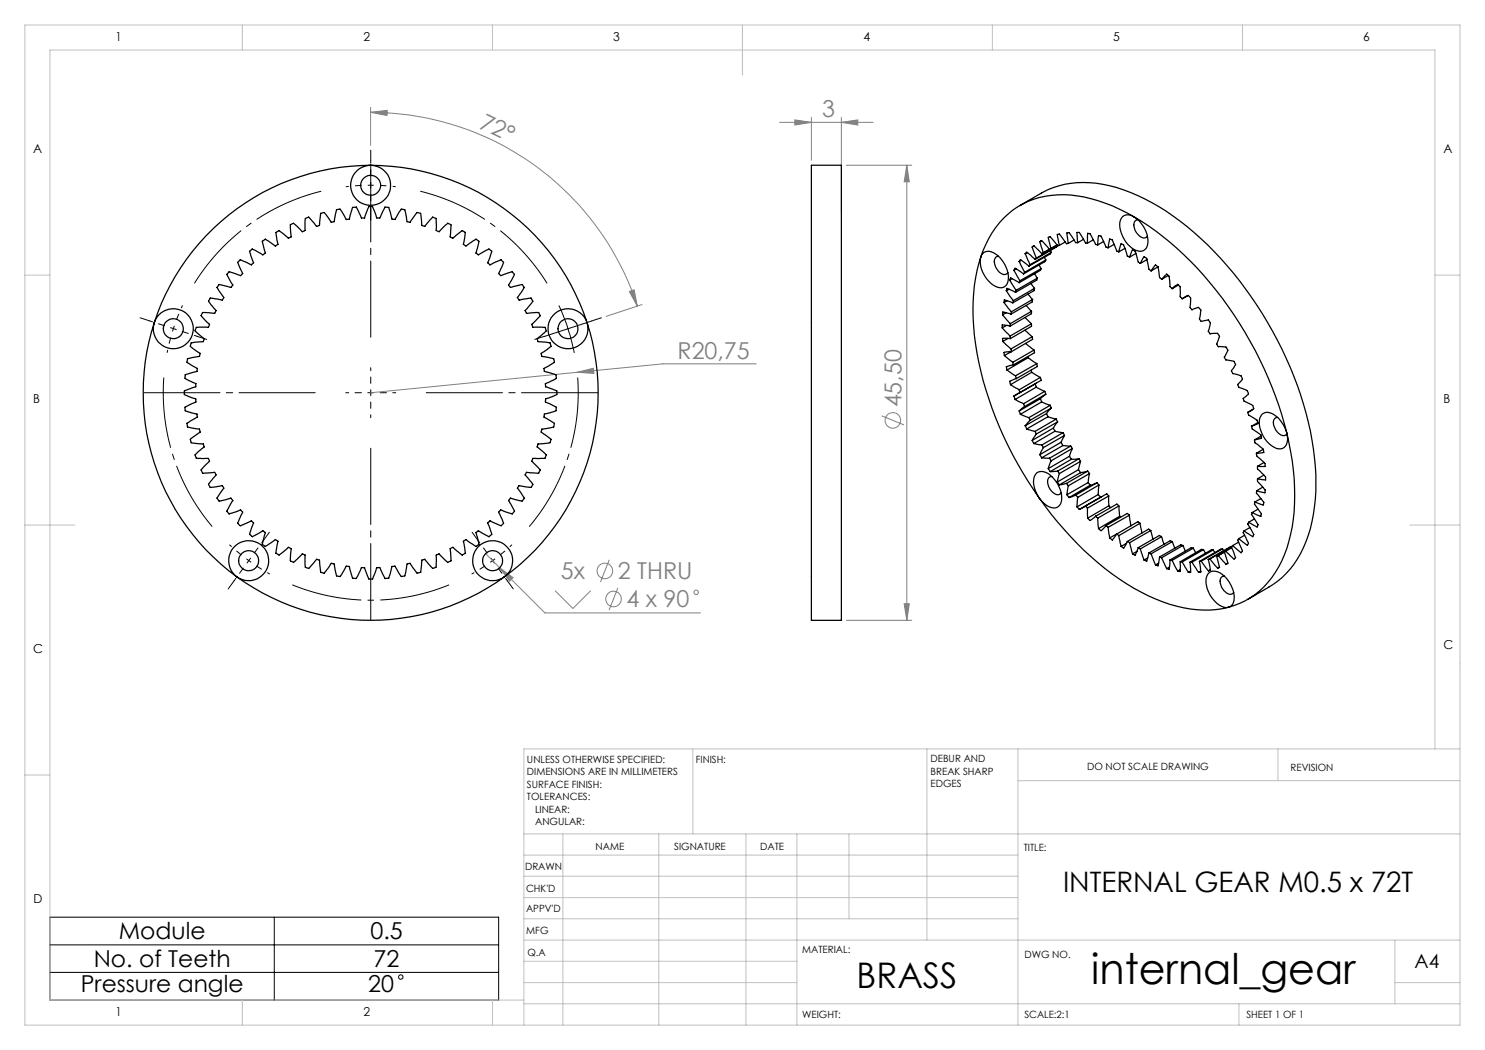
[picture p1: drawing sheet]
<svg xmlns="http://www.w3.org/2000/svg" width="297mm" height="210mm" viewBox="0 0 297 210" stroke-linecap="round" stroke-linejoin="round" font-family="sans-serif">
<g fill="none" stroke="#808080" stroke-width=".2">
<path d="M74.1 22.5l3.3-.4v1zM74.1 22.5a56.1 56.1 0 0 1 53.4 38.7M74.1 21.5v7.6M155.9 24.5h18.7M159 24l3.3 .5-3.3 .5zM162.3 23.5v8.6M168.3 24.5l3.3-.5v1zM168.3 23.5v18.9M169.3 33h13.1M181.4 33l.5 3.4h-1.1zM181.4 33v91.1M125.9 58.3l.9-.3 .7 3.2z"/>
<path d="M115.4 74.5l3.3-.8 .1 1zM115.4 74.5l-41.3 4.1M128.4 60.9l-7.2 2.4M151.2 72.8h-18.6l-17.2 1.7M176.4 83.2l4.4 1.8M97.1 110.7l11.9 11.9h31.1M99.9 113.6l2.7 1.9-.7 .7zM111 118.1l3.6 3.6 3.5-3.6M121.8 112l-1.7 4.4M123.6 117.6l-1.8 4.4M169.3 124.1h13.1M180.8 120.7h1.1l-.5 3.4z"/>
<circle cx="178.6" cy="84.1" r="1.55"/>
<circle cx="121" cy="114.2" r="1.55"/>
<circle cx="122.7" cy="119.8" r="1.55"/>
<circle cx="139.2" cy="118.5" r=".45"/>
</g>
<g fill="none" stroke="#000" stroke-width=".2">
<path d="M111.8 61.1a42.3 42.3 0 0 1 3.1 9.5M118.4 64.2l-9.6 3.1M10 183.4h89.7v16.6h-89.7zM10 189h89.7M10 194.5h89.7M54.9 183.4v16.6"/>
<circle cx="80.2" cy="195.4" r=".45"/>
</g>
<path d="M74.1 37l-4.9 .3M74.1 37l5 .3M34.7 65.7l-1.3 4.9M34.7 65.7l1.8-4.6M49.8 112.1l4.2 2.7M49.8 112.1l-3.9-3.2M98.5 112.1l3.9-3.2M98.5 112.1l-4.2 2.7" fill="none" stroke="#000" stroke-width=".2" stroke-dasharray="15.2 1.3 1.3 1.3" stroke-dashoffset="14.6" stroke-linecap="butt"/>
<path d="M64.2 38.2a41.5 41.5 0 0 0-25.3 18.5M109.4 56.7a41.5 41.5 0 0 0-25.3-18.5M32.8 75.5a41.5 41.5 0 0 0 9.6 29.8M58.5 117a41.5 41.5 0 0 0 31.3 0M105.8 105.3a41.5 41.5 0 0 0 9.7-29.8" fill="none" stroke="#000" stroke-width=".2" stroke-dasharray="15.2 1.3 1.3 1.3" stroke-dashoffset="1.1" stroke-linecap="butt"/>
<path d="M74.1 32v-2M74.1 42v2M29.9 64.2l-1.9-.6M39.4 67.3l1.9 .6M108.9 67.3l-1.9 .6M118.4 64.2l1.9-.6M46.8 116.2l-1.2 1.6M52.7 108.1l1.2-1.6M95.6 108.1l-1.2-1.6M101.5 116.2l1.2 1.6" fill="none" stroke="#000" stroke-width=".2" stroke-dasharray="15.2 1.3 1.3 1.3"/>
<path d="M74.1 37v-5M74.1 37v5M34.7 65.7l-4.8-1.5M34.7 65.7l4.7 1.6M74.1 78.5v-5M74.1 78.5h-5M74.1 78.5v5M74.1 78.5h5M49.8 112.1l-3 4.1M49.8 112.1l2.9-4M98.5 112.1l3 4.1M98.5 112.1l-2.9-4" fill="none" stroke="#000" stroke-width=".2" stroke-dasharray="15.2 1.3 1.3 1.3" stroke-dashoffset="14.6"/>
<path d="M64.1 78.5h-36.5M74.1 68.5v-36.5M84.1 78.5h36.5M74.1 88.5v36.5" fill="none" stroke="#000" stroke-width=".2" stroke-dasharray="15.2 1.3 1.3 1.3" stroke-dashoffset="-1.1"/>
<g fill="none" stroke="#c0c0c0" stroke-width=".2">
<path d="M5 5h287v200h-287zM48.5 5v5M98.5 5v5M148.5 5v10M198.5 5v5M248.5 5v5M5 55h5M287 55h5M5 105h10M282 105h10M5 155h5M138.6 149.8v17"/>
<path d="M185.4 149.8v38.2M203.6 149.8v55.2M203.6 156.1h88.4M255.6 149.8v6.3M287 149.8v-139.8h-277v190h94.8M292 149.8h-187.2v55.2M104.8 166.8h187.2M104.8 179.5h98.8M104.8 175.3h98.8M104.8 171h98.8M112.6 166.8v38.2M131.8 166.8v38.2"/>
<path d="M149.2 166.8v38.2M159.4 166.8v38.2M169.8 166.8v17M104.8 183.8h98.8M104.8 196.5h54.6M104.8 192.3h54.6M104.8 188h187.2M279 196.5h13M279 188v12.8M48.5 200v5M98.5 200v5M104.8 200.8h187.2"/>
<path d="M247.8 200.8v4.2"/>
</g>
<g fill="#808080">
<path d="M125.9 58.3l.9-.3 .7 3.2zM74.1 22.5l3.3-.4v1z"/>
<path d="M115.4 74.5l3.4 .2-.1-1zM99.9 113.6l2 2.6 .7-.7z"/>
<path d="M181.4 33l.5 3.4h-1.1zM180.8 120.7h1.1l-.5 3.4z"/>
<path d="M159 24l3.3 .5-3.3 .5zM168.3 24.5l3.3-.5v1z"/>
</g>
<g fill="none" stroke="#000" stroke-width=".25">
<path d="M74.1 33a45.6 45.6 0 0 1 43.3 31.5M74.1 33a45.5 45.5 0 0 0-43.2 31.5M162.3 33h6v91.1h-6zM47.9 52.1l.1-.1 2.3 1 .1-.1a.55 .55 0 0 0 .1-.9l-.4-1.2a.69 .69 0 0 1 .3-1l.6 .3 1.6 .9 .5-.4-.6-2.3 .6-.5 2 1.4 .1-.1 .4-.2-.4-2.4 .6-.4 1.9 1.6 .5-.3-.1-2.5 .6-.2 1.8 1.6 .5-.2v-1.8l.1-.6 .1-.1 .5-.2 1.6 1.9 .6-.2 .2-2.4 .7-.2 1.5 2 .6-.2 .4-2.4 .7-.1 1.3 2.1h.3l.3-.1 .6-2.3 .8-.1 1 2.2h.6l.9-2.3h.7l.9 2.3h.6l1-2.2 .8 .1 .6 2.3 .6 .1 .7-1.3 .6-.8h.1l.6 .1 .4 2.4 .6 .2 1.5-2 .6 .2 .2 2.4h.2l.4 .2 1.6-1.9 .7 .3v2.4l.6 .2 1.7-1.6 .7 .3-.2 2.4 .6 .3 1.6-1.4a.62 .62 0 0 1 .8 .2l-.3 2.4 .5 .3 2-1.4 .6 .5-.6 2.3 .5 .4 2.1-1.2 .6 .5-.9 2.3 .1 .1 .4 .3 2.2-1 .5 .5-1 2.2 .4 .4 2.3-.7 .4 .3 .1 .2-1.2 2.2 .4 .4 2.4-.5 .3 .5-1.3 2 .3 .5 2.4-.4 .4 .6-1.6 1.9 .3 .6 2.4-.2 .4 .6-1.7 1.8 .2 .6h2.4l.1 .3 .2 .4-1.9 1.6 .2 .5 2.4 .3 .2 .7-2 1.5 .2 .5 2.4 .5 .1 .7-2.1 1.2v.1l.1 .5 2.3 .7 .1 .7-2.2 1v.3v.4l2.3 .8v.7l-2.3 .9v.6l2.2 1-.1 .8-2.3 .6-.1 .5v.1l2.1 1.3-.2 .7-2.3 .4-.2 .6 2 1.5-.2 .6-2.4 .3-.2 .6 1.9 1.6-.2 .4-.1 .2-.3 .1h-2.1l-.2 .5 1.6 1.9-.3 .5-2.4-.1-.1 .1-.2 .4 1.2 1.4 .3 .6-.3 .5-2.4-.4-.1 .2-.2 .3 1.3 2-.4 .6-2.3-.6-.4 .4 1.2 2.2-.5 .6-2.2-.8-.5 .4 1 2.3-.5 .5-2.3-1-.4 .4 .9 2.3-.6 .4-2.2-1.1-.4 .3 .6 2.4-.6 .4-2-1.4-.5 .3 .4 2.5-.6 .3-.3-.2-1.6-1.3-.6 .2 .2 2.5-.7 .3-1.7-1.7-.6 .2v2.4l-.7 .3-1.6-1.8-.5 .1-.3 2.5-.7 .1-1.4-1.9-.5 .1-.5 2.4-.5 .1h-.2l-1.3-2.1-.6 .1-.6 2.3-.3 .1h-.5l-1-2.2-.6 .1-.9 2.2h-.7l-.9-2.2-.6-.1-1 2.2-.8-.1-.6-2.3-.6-.1-.8 1.3a.79 .79 0 0 1-1.2 .7l-.4-2.4h-.2a.51 .51 0 0 0-.8 .4l-.7 1a.61 .61 0 0 1-1 .3h-.1l-.2-2.5-.6-.1-1.6 1.8-.3-.1-.3-.2-.1-2.4-.5-.2-1.8 1.7-.6-.3 .1-2.5-.5-.2-1.9 1.5-.6-.3 .3-2.5-.4-.3-2 1.4-.6-.4 .5-2.4-.4-.4-2.2 1.2-.5-.4 .8-2.3-.4-.4-2 .8a.63 .63 0 0 1-.7-.3l.9-2.3-.4-.4-2.3 .7-.4-.5 1.2-2.1-.4-.5-2.4 .6-.4-.6 1.4-2-.2-.2-.1-.3-2.4 .4-.4-.6 1.5-1.9-.2-.4-.1-.1-2.4 .1-.3-.6 1.7-1.8-.2-.5-2.4-.1-.2-.5-.1-.1 .7-.7 1.2-.9-.2-.6-2.5-.3-.1-.6 1.9-1.5-.1-.6-2.4-.4-.1-.7 2.1-1.3-.1-.6-2.4-.6v-.8l2.2-1v-.6l-2.3-.9v-.7l2.3-.8v-.7l-1.9-.9-.3-.1v-.4v-.3l2.4-.7 .1-.6-2.1-1.2 .1-.8 2.4-.4 .1-.6-1.9-1.4 .1-.7 2.5-.3 .2-.5-1.9-1.6 .3-.7h2.4l.2-.6-1.7-1.8 .3-.6 2.4 .2 .3-.6-1.5-1.9 .4-.6 2.4 .4 .2-.4-1.3-2.1 .4-.6 2.4 .6 .4-.5-1.2-2.1 .2-.3 .2-.2 2.3 .7 .4-.4-1-2.2zM196.2 51.4a40.3 40.3 0 0 0-.4 21.1 74.2 74.2 0 0 0 12.1 27.1M196.6 50.7a2.12 2.12 0 0 1 2.9 .4 5.4 5.4 0 0 1 1.9 5.7 1.78 1.78 0 0 1-2.8 .2 5.5 5.5 0 0 1-2.3-6zM199.7 51.3a1.13 1.13 0 0 0-.7 1.7 2.23 2.23 0 0 0 2.1 1.9l.5-.4M201.3 58.2l.1-.5 1.7 .8M201.3 58.2l1.4 1.9M201.8 57.8l-.5 .4M201.9 56l.2-.4 1.7 .9M201.9 56l1.3 2.1"/>
<path d="M202.4 55.7l-.5 .3M202.8 54.1l.2-.5 1.7 1.2M202.8 54.1l1.2 2.1M203.2 58.1l-.1 .4M203.2 53.8l-.4 .3M203.8 52.3l.3-.4 1.7 1.3M203.8 52.3l1.1 2.2M204 56.2l-.2 .3M204 41.1l4.3-2.5a18.9 18.9 0 0 1 15-1.1 46.3 46.3 0 0 1 19.5 12.8 74.7 74.7 0 0 1 19.9 39.5 36.9 36.9 0 0 1-1.5 18.5 17.3 17.3 0 0 1-7.4 9.1l-4.3 2.5M204.3 52.1l-.5 .2M204.9 54.5l-.2 .3M205 50.8l.4-.4 1.6 1.5"/>
<path d="M205 50.8l1 2.1M205.5 50.5l-.5 .3M205.6 58.8l.9 1.1M206 52.9l-.2 .3M206.2 56.7l.7 1M206.4 49.4l.4-.2 1.6 1.6M206.4 49.4l.9 2.2M206.5 59.9l-.1 .5-4.2 2.4M206.5 59.9l-4.2 2.5M206.8 49.2l-.4 .2M206.9 54.7l.6 .9M206.9 57.7l-.1 .4-4.2 2.5"/>
<path d="M206.9 57.7l-4.2 2.4M207.3 51.6l-.3 .3M207.5 55.6l-.1 .4-4.3 2.5M207.5 55.6l-4.3 2.5M207.8 53l.4 .7M208 48.3l.7 2.2M208.2 53.7l-.1 .4-4.3 2.4M208.2 53.7l-4.2 2.5M208.3 48.1l1.6 1.7M208.3 48.1l-.3 .2M208.7 50.5l-.3 .3M208.9 51.5l.3 .5"/>
<path d="M209.2 52l-.2 .3-4.3 2.5M209.2 52l-4.3 2.5M209.9 49.8l-1.2 .7M210.1 50.1l.2 .4M210.2 49.7l-.3 .1M210.2 49.7l1.2-.7-3 1.8M210.3 50.5l-.3 .3-4.2 2.4M210.3 50.5l-4.3 2.4M211.5 49.1v.1M211.5 49.2l-1.5-1.9-.3 .1v.4l.5 1.9M211.5 49.2l-4.5 2.7M211.5 49.2l-4.2 2.4"/>
<path d="M211.9 49.1l-.4 .1M213 48.4l-1.1 .7M213.7 48.7h-.4l-1.5-1.9-.3 .1 .4 2.2M214.8 48l-1.1 .7M215.5 48.5l-.1-2h.5l1.2 2.1h.4M215.5 48.5h-.3l-1.4-2h-.2l-.2 .1v.2l.3 1.9M216.7 47.9l-1.2 .6M217.5 48.6v-1.9h.1a.64 .64 0 0 1 .7 .6l.8 1.6 .4 .1M218.7 48l-1.2 .6M219.5 49l.2-1.9 .2 .1a.8 .8 0 0 1 .7 .8l.6 1.4 .4 .2M220.7 48.3l-1.2 .7M221.6 49.6l.3-1.8h.2a.78 .78 0 0 1 .6 .7l.6 1.7 .5 .2"/>
<path d="M222.8 48.9l-1.2 .7M223.8 50.4l.4-1.7 .5 .3 .5 1.4a1.05 1.05 0 0 0 .7 1M224.6 43.3a2.03 2.03 0 0 1 2.6 .3 5.6 5.6 0 0 1 2.2 5.7 1.68 1.68 0 0 1-2.6 .6 6.1 6.1 0 0 1-2.8-5.6zM225 49.7l-1.2 .7M225.9 51.4l.5-1.3 .1-.2 .2 .1a.98 .98 0 0 1 .6 1l.3 1.4 .5 .3M226.8 43.3a65.4 65.4 0 0 1 23.2 25 74.3 74.3 0 0 1 7.4 18.4M226.8 43.3a28.9 28.9 0 0 0-15.3-4.3 15.9 15.9 0 0 0-14.3 9.8l-1 2.6M227.2 50.7l-1.3 .7M227.6 43.9a1.11 1.11 0 0 0-.7 1.8 2.41 2.41 0 0 0 2.1 1.9l.5-.4M228.1 52.7l.7-1.3 .3 .2a1.84 1.84 0 0 1 .5 1.4 1.13 1.13 0 0 0 .6 1.2M229.4 51.9l-1.3 .8M231.6 53.4l.2 1.3a1.12 1.12 0 0 0 .5 1.2"/>
<path d="M231.6 53.4l-.5-.4-.9 1.2M231.6 53.4l-1.4 .8M232.3 55.9l.8-.8a.36 .36 0 0 1 .3-.2 .36 .36 0 0 1 .3 .3l.3 2.1 .4 .4M233.6 55.1l-1.3 .8M234.4 57.7l1.1-.8 .2 .1a.9 .9 0 0 1 .3 1.1l.1 .5a.99 .99 0 0 0 .3 1.2M235.7 57l-1.3 .7M236.4 59.8l.8-.5a.46 .46 0 0 1 .5-.2 .46 .46 0 0 1 .3 .4l.1 1.3a.9 .9 0 0 0 .3 1.2l.5-.3a.74 .74 0 0 1 1.1 .1l.2 .2-.1 .7a1.41 1.41 0 0 0 0 1.4l.1 .2 .9-.2a.56 .56 0 0 1 .9 .3l.1 .2-.2 1a.68 .68 0 0 0-.1 .9 .68 .68 0 0 0 .9 .2 .85 .85 0 0 1 1 .3 .85 .85 0 0 1-.1 1.1 .76 .76 0 0 0-.1 1 .76 .76 0 0 0 .9 .2 .84 .84 0 0 1 1 .4 .84 .84 0 0 1-.1 1.1l-.2 .1a.67 .67 0 0 0-.1 .8 .67 .67 0 0 0 .8 .4 1.04 1.04 0 0 1 1.1 .5l.1 .1a1.03 1.03 0 0 1-.5 1.2l-.2 .2 .1 .3a.65 .65 0 0 0 .8 .5 1.3 1.3 0 0 1 1.2 .6v.1a.81 .81 0 0 1-.5 .9l-.1 .2a.51 .51 0 0 0 .2 .8l.4 .2a1.54 1.54 0 0 1 1.2 .7v.1a.73 .73 0 0 1-.5 .9 .51 .51 0 0 0-.4 .4 .51 .51 0 0 0 .3 .5l.4 .2a1.5 1.5 0 0 1 1.2 .9l.1 .1a.7 .7 0 0 1-.7 .7l-.4 .3M237.5 59.2l-1.1 .6M30.9 64.5a45.5 45.5 0 0 0 16.5 50.9M117.4 64.5a45.5 45.5 0 0 1-16.5 50.9M200.4 65.6l1.6 1.6M200.5 63l1.6 1.7"/>
<path d="M200.6 68.3l1.6 1.5M200.8 60.5l.1-.5 1.7 .6M200.8 60.5l1.5 1.9M200.9 71.1l1.7 1.4M201.3 62.5l-.8 .5M201.3 65.1l-.9 .5M201.4 74l1.7 1.2M201.4 60.1l-.6 .4M201.6 67.7l-1 .6M202 65.2l-1.6-.2v.6M202 67.2l.1 .5M202.1 64.7l-.1 .5"/>
<path d="M202.1 67.7h-1.2a.35 .35 0 0 0-.4 .1 .35 .35 0 0 0 .1 .4v.1M202.1 76.9l1.7 1.1M202.2 62.8l-1.6-.4-.1 .6M202.2 69.8l.1 .5M202.2 70.3l-1.3 .8M202.3 62.4l-.1 .4M202.3 70.3l-1.1 .1a.38 .38 0 0 0-.4 .2 .38 .38 0 0 0 .1 .4v.1M202.6 72.5l.1 .5M202.7 60.1l-.1 .5M202.7 73l-.9 .2a.4 .4 0 0 0-.5 .2 .4 .4 0 0 0 .1 .4v.2M202.8 79.2l.2 .7M203 79.9l1.7 .8"/>
<path d="M203.1 75.2l.1 .5M203.2 75.7l-.8 .4a.52 .52 0 0 0-.4 .3 .52 .52 0 0 0 .1 .5M203.8 78l.2 .5M204 78.5l-1.2 .7M205 63.5l1.3 1.3M205 66l1.4 1.3M205.1 68.7l1.7 1.3M205.2 61.1l1.1 1.2M205.6 71.3v.2M205.6 71.5l1.8 1.2M205.6 71.5l-4.2 2.5M206.2 74l.1 .5"/>
<path d="M206.3 64.8v.5l-4.2 2.4M206.3 64.8l-4.3 2.4M206.3 62.3v.5l-4.3 2.4M206.3 62.3l-4.2 2.4M206.3 74.5l1.8 1M206.3 74.5l-4.2 2.4M206.4 67.3l.1 .6-4.2 2.4M206.4 67.3l-4.2 2.5M206.8 70l.1 .5-4.2 2.5M206.8 70l-4.2 2.5M207 76.8l.3 .6M207 76.8l-4.2 2.4"/>
<path d="M207.2 76.7l-.2 .1M207.3 77.4l1.7 .9M207.3 77.4l-4.3 2.5M207.4 72.7l.1 .6-4.3 2.4M207.4 72.7l-4.3 2.5M208.1 75.5l.1 .6-4.2 2.4M208.1 79.8l.2 .6M208.1 75.5l-4.3 2.5M208.1 79.8l-4.3 2.4M209 78.3l.2 .5M209 78.3l-4.3 2.4M209.2 78.8l-1.1 1"/>
<path d="M209.2 78.8l-4.3 2.5M203.8 82.2l.3 .7M204.1 82.9l1.7 .6M204.7 80.7l.2 .6M204.9 81.3l-1.1 .9M205 85.2l.4 .6M205.4 85.8l1.6 .5M205.8 83.5l.2 .6M206 84.1l-1 1.1M206.4 88.1l.4 .6M206.8 88.7l1.6 .3M207 86.3l.3 .5"/>
<path d="M207.3 86.8l-.9 1.3M207.4 94.6a2.46 2.46 0 0 1 3 .8 5.5 5.5 0 0 1 1.7 5.3 1.71 1.71 0 0 1-2.7 .5 5.9 5.9 0 0 1-2.6-5.6zM207.9 99.6a59.4 59.4 0 0 0 21.8 19.6 23.6 23.6 0 0 0 16 2.3M208 90.9l.3 .7M208.3 91.6h1.6M208.3 80.4l1.7 .7M208.3 80.4l-4.2 2.5M208.4 89l.3 .5M208.7 89.5l-.7 1.4M209.3 82.7l.3 .7M209.3 82.7l-4.3 2.5M209.6 83.4l1.6 .4"/>
<path d="M209.6 83.4l-4.2 2.4M209.7 93.7l.3 .6M209.9 91.6l.3 .6M210 81.1l.3 .5M210 81.1l-4.2 2.4M210.2 92.2l-.5 1.5M210.3 81.6l-1 1.1M210.3 81.6l-4.3 2.5M210.4 95.3h-.1a1.1 1.1 0 0 0-.6 1.8 2.41 2.41 0 0 0 2 1.8l.5-.3M210.7 85.6l.3 .6M210.7 85.6l-4.3 2.5M211 86.2l1.6 .3"/>
<path d="M211 86.2l-4.2 2.5M211.2 83.8l.3 .6M211.2 83.8l-4.2 2.5M211.5 96.4l.4 .6M211.5 94.2l-1.5 .1M211.5 94.2l.4 .5M211.5 84.4l-.8 1.2M211.5 84.4l-4.2 2.4M211.9 94.7l-.4 1.7M212.2 88.5l.4 .6M212.2 88.5l-4.2 2.4M212.6 89.1l1.5 .1"/>
<path d="M212.6 89.1l-4.3 2.5M212.6 86.5l.3 .6M212.6 86.5l-4.2 2.5M212.9 87.1l-.7 1.4M212.9 87.1l-4.2 2.4M213.3 96.7l-1.4 .3M213.3 96.7l.4 .4M213.4 98.9l.4 .6M213.7 97.1l-.3 1.8M213.9 91.3l.4 .6M213.9 91.3l-4.2 2.4M214.1 89.2l.4 .5"/>
<path d="M214.1 89.2l-4.2 2.4M214.3 91.9l-4.3 2.4M214.5 89.7l-.6 1.6M214.5 89.7l-4.3 2.5M215.2 99l-1.4 .5M215.2 99l.3 .5M215.5 99.5l-.1 1.9M215.7 93.9l.4 .6M215.7 93.9l-4.2 2.5M215.8 91.7l.3 .6M215.8 91.7l-1.5 .2M215.8 91.7l-4.3 2.5"/>
<path d="M216.1 92.3l-.4 1.6M216.1 94.5l-4.2 2.5M216.1 92.3l-4.2 2.4M217.5 94.2l.4 .5M217.5 94.2l-1.4 .3M217.5 94.2l-4.2 2.5M217.6 96.5l.5 .5M217.6 96.5l-4.2 2.4M217.9 94.7l-.3 1.8M217.9 94.7l-4.2 2.4M218.1 97l-4.3 2.5M219.4 96.5l.4 .5"/>
<path d="M219.4 96.5l-1.3 .5M219.4 96.5l-4.2 2.5M219.6 98.9l.5 .5M219.6 98.9l-4.2 2.5M219.8 97l-.2 1.9M219.8 97l-4.3 2.5M220.1 99.4l-4.2 2.5M220.3 99.3l-.2 .1M221.8 99.2l-.5-.4-4.2 2.4M221.8 99.2v2M221.8 99.2l-4.3 2.4M249.6 82.5l.1 .5 1.1 .6a1.05 1.05 0 0 1 .8 1.1l-1.3 .6"/>
<path d="M250.3 85.3l.1 .1a.85 .85 0 0 0 .7 .8 1.61 1.61 0 0 1 1.1 1.1l.1 .3-1.4 .4M250.5 81.9l-.9 .6M250.9 88l.1 .5 1 .9a1.14 1.14 0 0 1 .8 1.1l-1.5 .2M251.3 90.7l.1 .5 1 .9a1.16 1.16 0 0 1 .6 1.2h-1.5M251.4 98.1l-.1 .5 .9 1.2a1.06 1.06 0 0 1 .5 1.2l-1.7-.6M251.5 95.8v.1a.87 .87 0 0 0 .6 1l.9 1.1v.6l-1.6-.5M251.5 93.3v.1a.68 .68 0 0 0 .4 .7l.6 .6a1.15 1.15 0 0 1 .6 1.3l-1.6-.2M251.6 84.5l-1.3 .8M252.2 99.7l-1.2 .7M252.2 87.2l-1.3 .8M252.3 83a2.04 2.04 0 0 1 3 .3 5.8 5.8 0 0 1 2.1 5.3 1.66 1.66 0 0 1-2.9 .7 5.9 5.9 0 0 1-2.5-5.7zM252.6 97.4l-1.2 .7"/>
<path d="M252.7 89.8l-1.4 .9M252.8 95l-1.3 .8M252.8 92.5l-1.3 .8M255.5 83.5h-.1a1.1 1.1 0 0 0-.6 1.8 2.41 2.41 0 0 0 2.1 1.8l.5-.4M257.4 86.7a45.7 45.7 0 0 1 .7 20.1 19.5 19.5 0 0 1-8.1 12.8 15.5 15.5 0 0 1-4.3 1.9M47.4 115.4a45.5 45.5 0 0 0 53.5 0M215.4 101.4l.5 .5M217.1 101.2l-1.2 .7M217.1 101.2l.4 .4M217.5 101.6v2M219.1 103.2l-.7 .6a.53 .53 0 0 1-.9-.2M219.1 103.2l.4 .4"/>
<path d="M219.5 103.6l.2 2.1M221.2 105.1l-.6 .7a.48 .48 0 0 1-.5 .2 .48 .48 0 0 1-.4-.3M221.2 105.1l.4 .4M221.6 105.5l.3 2.1M221.8 101.2l.3 .3M221.8 101.2l-4.3 2.4M223.3 106.8l-1.4 .8M223.3 106.8l-.8 1.2-.6-.4M223.3 106.8l.5 .3M223.8 107.1l.4 2.2M223.8 101.2l.1 2M223.8 101.2l-.4-.4-4.3 2.4"/>
<path d="M223.8 101.2l-4.3 2.4M223.9 103.2l.2 .2M223.9 103.2l-4.2 2.5M225.3 108.7l-1.1 .6M225.5 108.3l-.8 1.3-.5-.3M225.5 108.3l.4 .2M225.9 103l.3 2.2M225.9 103l-.4-.3-4.3 2.4M225.9 103l-4.3 2.5M225.9 108.5l.6 2.3M227.4 110.3l-.9 .5M227.6 109.5l-.6 1.5-.5-.2"/>
<path d="M227.6 109.5l.5 .3M228 104.7l.4 1.9M228 104.7l-.4-.4-4.3 2.5M228 104.7l-4.2 2.4M228.1 109.8l.7 2.2M229.6 111.6l-.8 .4M229.8 110.6l-.5 1.6-.5-.2M229.8 110.6l.4 .2M230.2 106.1l.4 1.7M230.2 106.1l-.5-.3-4.2 2.5M230.2 106.1l-4.3 2.4M230.2 110.8l.9 2.2"/>
<path d="M231.7 112.6l-.6 .4M231.9 111.4l-.3 1.8-.5-.2M231.9 111.4l.4 .1M232.3 107.3l.5 1.6M232.3 107.3l-.4-.2-4.3 2.4M232.3 107.3l-4.2 2.5M232.3 111.5l1 2.2M233.9 113.4l-.6 .3M234 112l-.2 1.9-.5-.2M234 112l.4 .1M234.4 112.1l1.1 2.1M234.5 108.3l.5 1.4"/>
<path d="M234.5 108.3l-.5-.1-4.2 2.4M234.5 108.3l-4.3 2.5M236 112.4v1.9l-.5-.1M236 112.4h.4M236 113.9l-.5 .3M236.4 112.4l1.3 2.1M236.6 109.1l.5 1.1M236.6 109.1l-.5-.1-4.2 2.4M236.6 109.1l-4.3 2.4M238 112.4l.1 2.1h-.4M238 112.4h.4M238.1 114.2l-.4 .3"/>
<path d="M238.4 112.4l1.3 2.1M238.7 109.6l.4 1M238.7 109.6l-.4-.1-4.3 2.5M238.7 109.6l-4.3 2.5M239.9 112.3l.3 2.1-.5 .1M240.1 114.2l-.4 .3M240.2 112.2l-.3 .1M240.2 112.2l1.5 2M240.7 109.9l.4 .8M240.7 109.9h-.4l-4.3 2.5M240.7 109.9l-4.3 2.5M241.7 111.9l.4 2.2-.4 .1"/>
<path d="M241.8 114.6a2.24 2.24 0 0 1 3 .5 5.2 5.2 0 0 1 1.7 5.8 1.86 1.86 0 0 1-2.8 0 5.8 5.8 0 0 1-2.3-5.7zM242 111.8l-.3 .1M242 111.8l1.5 1.8M242.1 113.9l-.4 .3M242.6 110l.4 .5M242.6 110h-.3l-4.3 2.4M242.6 110l-4.2 2.4M243.3 111.3l.6 2.2-.4 .1M243.7 111.1l-.4 .2M243.7 111.1l1.5 1.7M243.9 113.4l-.4 .2M244.5 109.8l.2 .3"/>
<path d="M244.5 109.8h-.4l-4.2 2.5M244.5 109.8l-4.3 2.4M244.9 110.4l.7 2.2M244.9 115.2a1.11 1.11 0 0 0-.7 1.8 2.41 2.41 0 0 0 2 1.8l.5-.3M244.9 110.4l-1.2 .7M245.2 110.2l-.3 .2M245.2 110.2l-1.9 1.1M245.6 112.6l-.4 .2M246.2 109.4l-4.5 2.5M246.2 109.4l-4.2 2.4M246.2 109.4h.1M246.3 109.4l.8 2.1-.3 .3-1.6-1.6"/>
<path d="M246.3 109.5l-1.1 .7M246.6 109.1l-.3 .3M247.7 108.4l-1.1 .7M247.8 107.7l-.3 .3 .4 .9a1.9 1.9 0 0 1 .5 1.4l-.2 .3-1.6-1.5M248.8 106.2l-.2 .3 1.1 2.3-.3 .2-1.6-1.3M248.9 107.1l-1.1 .6M249.7 104.4l-.1 .4 1.2 2.1-.3 .4-1.7-1.1M250 105.5l-1.2 .7M250.4 102.5l-.1 .4 .5 .8a2.08 2.08 0 0 1 .7 1.5l-.1 .2-1.7-1M250.9 103.8l-1.2 .6M251 100.4l-.1 .5 .5 .7a2.16 2.16 0 0 1 .8 1.4v.3l-1.8-.8M251.6 101.8l-1.2 .7"/>
<circle cx="74.1" cy="37.1" r="4"/>
<circle cx="74.1" cy="37.1" r="2"/>
<circle cx="34.7" cy="65.7" r="1.99"/>
<circle cx="34.7" cy="65.7" r="4"/>
<circle cx="113.6" cy="65.7" r="2"/>
<circle cx="113.6" cy="65.7" r="4"/>
<circle cx="49.7" cy="112.1" r="4"/>
<circle cx="49.7" cy="112.1" r="2.01"/>
<circle cx="98.5" cy="112.1" r="4"/>
<circle cx="98.5" cy="112.1" r="2.01"/>
</g>
<text font-size="8.5" x="218.2" y="196.7">internal_gear</text>
<text font-size="7.1" x="171.3" y="197.5">BRASS</text>
<text font-size="5.6" x="212.6" y="178.5">INTERNAL GEAR M0.5 x 72T</text>
<g font-size="4.7" fill="#808080">
<text x="164.5" y="23.5">3</text>
<text x="95.7" y="25.5" transform="rotate(26 95.7 25.5)">72°</text>
<text x="135.5" y="71.8">R20,75</text>
<text x="180.3" y="81.5" transform="rotate(-90 180.3 81.5)">45,50</text>
<text x="112.2" y="115.9">5x</text>
<text x="123.6" y="115.9">2 THRU</text>
<text x="125.3" y="121.5">4 x 90</text>
</g>
<g font-size="4.7">
<text x="23.8" y="187.9">Module</text>
<text x="74.1" y="187.9">0.5</text>
<text x="18.7" y="193.4">No. of Teeth</text>
<text x="74.7" y="193.4">72</text>
<text x="16.2" y="198.5">Pressure angle</text>
<text x="73.6" y="198.5">20</text>
</g>
<text font-size="3.9" x="282.9" y="193.6">A4</text>
<g font-size="2.5">
<text x="23.1" y="8.2">1</text>
<text x="72.7" y="8.2">2</text>
<text x="122.7" y="8.2">3</text>
<text x="172.7" y="8.2">4</text>
<text x="222.7" y="8.2">5</text>
<text x="272.7" y="8.2">6</text>
<text x="6.7" y="30.7">A</text>
<text x="288.7" y="30.7">A</text>
<text x="6.7" y="80.7">B</text>
<text x="288.7" y="80.7">B</text>
<text x="6.7" y="130.7">C</text>
<text x="288.7" y="129.7">C</text>
<text x="6.7" y="180.7">D</text>
<text x="23.1" y="203.2">1</text>
<text x="72.7" y="203.2">2</text>
</g>
<g font-size="2">
<text x="105.4" y="152.6">UNLESS OTHERWISE SPECIFIED:</text>
<text x="105.4" y="155.1">DIMENSIONS ARE IN MILLIMETERS</text>
<text x="139.2" y="152.6">FINISH:</text>
<text x="186.1" y="152.5">DEBUR AND</text>
<text x="186.1" y="155">BREAK SHARP</text>
<text x="217.4" y="154">DO NOT SCALE DRAWING</text>
<text x="258.1" y="154.2">REVISION</text>
<text x="105.4" y="157.6">SURFACE FINISH:</text>
<text x="105.4" y="160.1">TOLERANCES:</text>
<text x="186.1" y="157.5">EDGES</text>
<text x="107" y="162.6">LINEAR:</text>
<text x="107" y="165.1">ANGULAR:</text>
<text x="119.1" y="170">NAME</text>
<text x="134.8" y="169.9">SIGNATURE</text>
<text x="152" y="169.9">DATE</text>
<text x="204.8" y="170.2">TITLE:</text>
<text x="105" y="174.1">DRAWN</text>
<text x="105.2" y="178.3">CHK'D</text>
<text x="105.2" y="182.4">APPV'D</text>
<text x="105.3" y="186.8">MFG</text>
<text x="105.5" y="191.1">Q.A</text>
<text x="160.5" y="190.5">MATERIAL:</text>
<text x="204.9" y="191.6">DWG NO.</text>
<text x="160.4" y="203.5">WEIGHT:</text>
<text x="204.9" y="203.6">SCALE:2:1</text>
<text x="249.3" y="203.6">SHEET 1 OF 1</text>
</g>
</svg>
